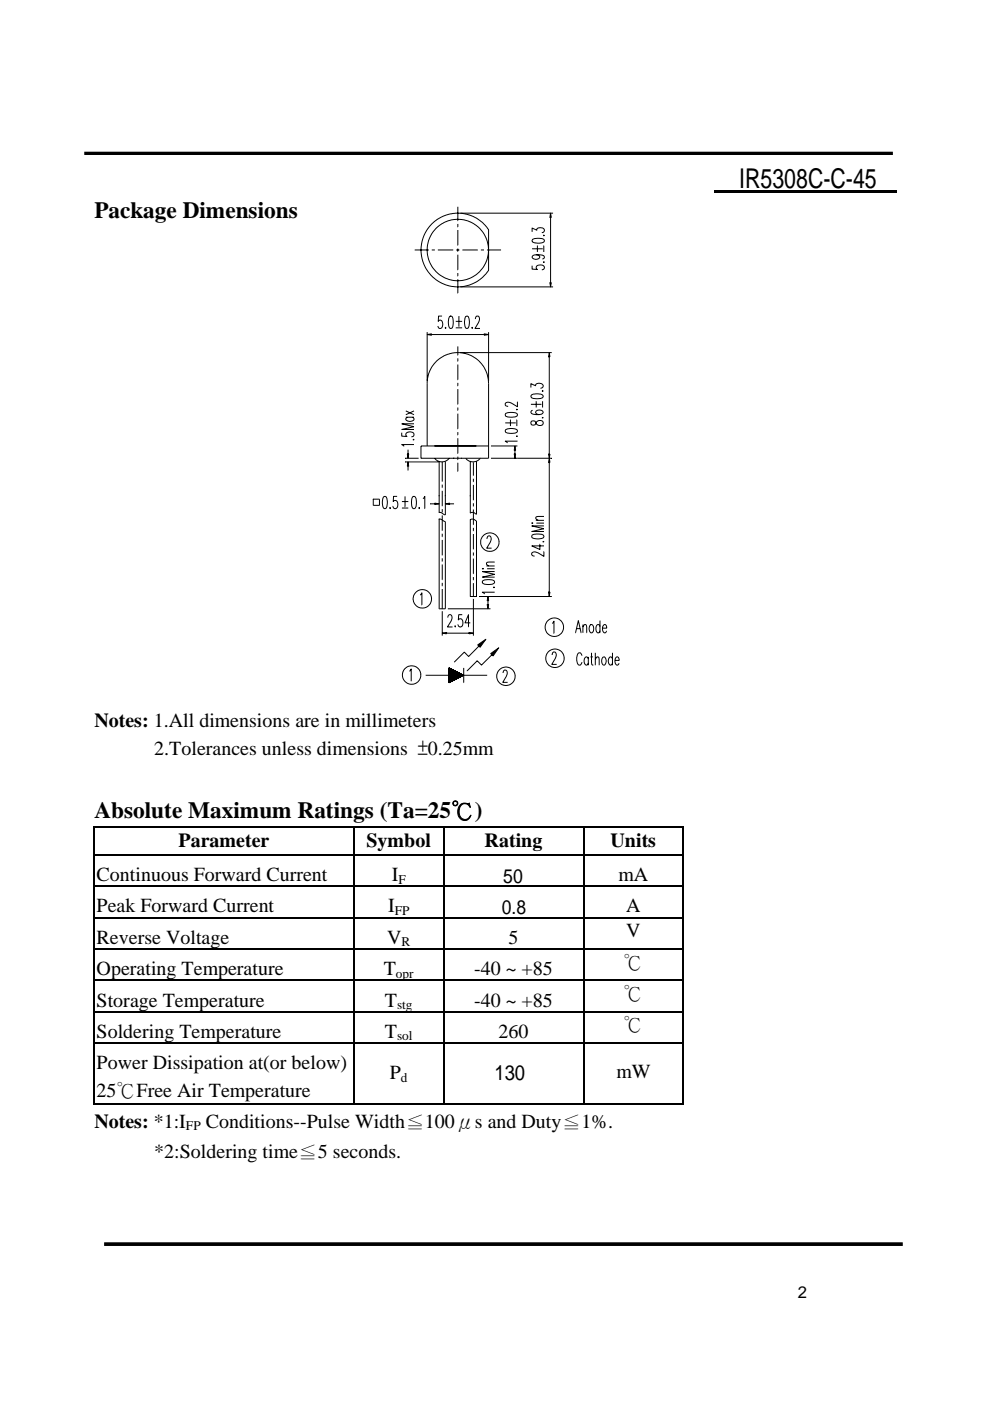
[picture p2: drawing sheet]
<svg xmlns="http://www.w3.org/2000/svg" width="210mm" height="297mm" viewBox="0 0 210 297" stroke-linecap="round" stroke-linejoin="round" font-family="sans-serif">
<path d="M22.1 263.8h169.3" fill="none" stroke="#000" stroke-width=".78" stroke-linecap="butt"/>
<g fill="#000">
<path d="M151.3 40.2h38.7v.6h-38.7zM19.9 175.2h.2v.3h-.2zM74.9 175.2h.3v.3h-.3zM94 175.2h.2v.3h-.2zM123.6 175.2h.2v.3h-.2zM144.8 175.2h.2v.3h-.2zM19.9 181.1h.2v.3h-.2zM19.9 187.8h.2v.3h-.2zM19.9 194.4h.2v.3h-.2zM74.9 181.1h.3v.3h-.3zM74.9 187.8h.3v.3h-.3zM74.9 194.4h.3v.3h-.3z"/>
<path d="M94 181.1h.2v.3h-.2zM94 187.8h.2v.3h-.2zM94 194.4h.2v.3h-.2zM123.6 181.1h.2v.3h-.2zM123.6 187.8h.2v.3h-.2zM123.6 194.4h.2v.3h-.2zM144.8 181.1h.2v.3h-.2zM144.8 187.8h.2v.3h-.2zM144.8 194.4h.2v.3h-.2zM19.9 201.1h.2v.3h-.2zM19.9 207.7h.2v.3h-.2zM19.9 214.4h.2v.3h-.2z"/>
<path d="M74.9 201.1h.3v.3h-.3zM74.9 207.7h.3v.3h-.3zM74.9 214.4h.3v.3h-.3zM94 201.1h.2v.3h-.2zM94 207.7h.2v.3h-.2zM94 214.4h.2v.3h-.2zM123.6 201.1h.2v.3h-.2zM123.6 207.7h.2v.3h-.2zM123.6 214.4h.2v.3h-.2zM144.8 201.1h.2v.3h-.2zM144.8 207.7h.2v.3h-.2zM144.8 214.4h.2v.3h-.2z"/>
<path d="M19.9 221h.2v.3h-.2zM74.9 221h.3v.3h-.3zM94 221h.2v.3h-.2zM123.6 221h.2v.3h-.2zM144.8 221h.2v.3h-.2zM144.8 234h.2v.3h-.2z"/>
</g>
<g fill="none" stroke="#000" stroke-width=".25">
<path d="M19.9 175.4h55M20 175.5v5.6M75 175.5v5.6M75.2 175.4h18.8M94.1 175.5v5.6M94.2 175.4h29.4M123.7 175.5v5.6M123.8 175.4h21M144.9 175.5v5.6M20 181.4v6.4M20 188.1v6.3M20 194.7v6.4"/>
<path d="M20.1 181.3h54.8M20.1 187.9h54.8M20.1 194.6h54.8M75 181.4v6.4M75 188.1v6.3M75 194.7v6.4M75.2 181.3h18.8M75.2 187.9h18.8M75.2 194.6h18.8M94.1 181.4v6.4M94.1 188.1v6.3M94.1 194.7v6.4"/>
<path d="M94.2 181.3h29.4M94.2 187.9h29.4M94.2 194.6h29.4M123.7 181.4v6.4M123.7 188.1v6.3M123.7 194.7v6.4M123.8 181.3h21M123.8 187.9h21M123.8 194.6h21M144.9 181.4v6.4M144.9 188.1v6.3M144.9 194.7v6.4"/>
<path d="M20 201.4v6.3M20 208v6.4M20 214.7v6.3M20.1 201.2h54.8M20.1 207.9h54.8M20.1 214.5h54.8M75 201.4v6.3M75 208v6.4M75 214.7v6.3M75.2 201.2h18.8M75.2 207.9h18.8M75.2 214.5h18.8"/>
<path d="M94.1 201.4v6.3M94.1 208v6.4M94.1 214.7v6.3M94.2 201.2h29.4M94.2 207.9h29.4M94.2 214.5h29.4M123.7 201.4v6.3M123.7 208v6.4M123.7 214.7v6.3M123.8 201.2h21M123.8 207.9h21M123.8 214.5h21"/>
<path d="M144.9 201.4v6.3M144.9 208v6.4M144.9 214.7v6.3M19.9 234.1h55M20 221.3v13M20.1 221.1h54.8M75 221.3v13M75.2 221.1h18.8M75.2 234.1h18.8M94.1 221.3v13M94.2 221.1h29.4M94.2 234.1h29.4"/>
<path d="M123.7 221.3v13M123.8 221.1h21M123.8 234.1h21M144.9 221.3v13"/>
</g>
<path d="M17.9 32.5h171.4" fill="none" stroke="#000" stroke-width=".7" stroke-linecap="butt"/>
<path d="M77.1 39.8h54.5v109.3h-54.5z" fill="#fff"/>
<g fill="none" stroke="#000" stroke-width=".21">
<path d="M87.9 53h3M91.5 53h.7M91.6 47.5a7.8 7.8 0 0 1 12 1.2v8.6a7.8 7.8 0 0 1-11.5 1.7 7.8 7.8 0 0 1-.5-11.5zM92.8 53h3.3M96.7 53h.7M97.1 43.8v3M97.1 47.5v.6M97.1 48.8v3.2M97.1 52.7v.6M97.1 54v3.2M97.1 57.9v.6M97.1 59.2v3"/>
<path d="M97.6 45.2h19.7M98 53h3.3M102 53h.6M103.3 53h2.9M112.8 56.3v.8h1.1l-.2-.5a1.06 1.06 0 0 1 1.7 0 .49 .49 0 0 1-.5 .6h.1M112.8 51.1a2.1 2.1 0 0 0 2.6 0v-.1a1.37 1.37 0 0 0-1.5-.5l-1 .2-.1 .4M112.8 49.2v-.9l1 .5 .1-.4 .5-.1a.74 .74 0 0 1 1 .7l-.4 .3M112.8 52.7h2.3M113.7 54l.6 .2 .1 .3a.89 .89 0 0 1-.8 .5 .89 .89 0 0 1-.8-.5 1.18 1.18 0 0 1 1.5-.5l1 .2 .1 .4-.3 .3M114 52.1l-.1 1.3M115.2 55.6h.2zM115.2 49.9h.2z"/>
<path d="M115.3 52.1v1.3M116.6 59.9h.3l-.2 .9zM116.7 45.2l.2 .9h-.3zM116.8 46.1l-.1 13.8M90.6 70.9l.9-.1v.3zM90.6 70.4v10.4M91.5 70.9h11.2M93.7 67h-.7l-.1 1.1 .5-.2a1.08 1.08 0 0 1 0 1.7 .49 .49 0 0 1-.6-.5M94.5 69.4v.2v-.2M95.3 67.1l.4-.1a1.43 1.43 0 0 1 .4 1.5l-.2 1-.4 .1a1.86 1.86 0 0 1-.4-2.1zM96.6 68.1h1.4M96.6 69.5h1.4"/>
<path d="M97.1 73.4v1.9M97.1 76v.6M97.1 77.3v3.2M97.3 67v2.3M97.6 74.8h19.4M97.6 60.8h19.7M98.7 67.1l.4-.1a1.86 1.86 0 0 1 .3 2.1l-.1 .4-.4 .1a1.86 1.86 0 0 1-.3-2.1zM100.1 69.4v.2zM100.8 67.6l.3-.6 .4 .1 .2 .4a3.2 3.2 0 0 1-1 2.1h1.1M102.7 70.8l.9 .1-.9 .2zM103.6 70.4v10.4M116.5 75.7v20.5"/>
<path d="M116.5 74.8l.1 .9h-.3zM85.2 91.7v.8h1.1a.45 .45 0 0 1-.1-.7l.6-.2a.77 .77 0 0 1 1 .6l-.1 .3-.4 .1M86 97.9h7.2M86 97.2h2.8M86 88.5h1.8M86 87.1l1.8 .8M86.4 96.2h.3l-.2 1zM86.4 88.5l-.4 .3v.2l.8 .3h.6l.4-.3v-.2l-.4-.3M86.5 97.9l.2 .9h-.3zM86.5 95.3v.9M86.5 98.8v1M87.5 93.2h.3z"/>
<path d="M87.8 94.3h-2.6l.5 .3M87.8 89.9h-2.6l2.6 .6-2.6 .6h2.6M87.8 87.1l-1.8 .8M90.6 94.6v-13.3a6.5 6.5 0 0 1 9.6-5.7 6.8 6.8 0 0 1 2.4 2.3l.7 1.5 .3 1.9v15.9h-14.3v-2.6h14.3M92.2 97.2a1.97 1.97 0 0 0 3.1 0M93.1 97.9v7.3M93.8 97.9v4.2M94.4 97.8v11.4l-.8-.5-.5-.1v-3.6M96.2 97.2h.1M97.1 81.2v.6M97.1 82.5v3.2M97.1 86.4v.6"/>
<path d="M97.1 87.7v3.3M97.1 91.6v.6M97.1 92.9v3.3M97.1 96.8v.7M97.1 98.1v1.9M97.9 97.2h.1M98.7 97.2a1.97 1.97 0 0 0 3.2 0M99.7 97.9v7.3M100.4 98v2.8M101 97.7v11.4l-.6-.5-.7 .2v-3.8M104.1 97.2h12.9M104.1 94.6h5.6"/>
<path d="M107.1 89.7h2.2M107.2 91.1l1-.3a1.48 1.48 0 0 1 1.5 .5v.2a1.42 1.42 0 0 1-1.5 .4l-1-.2zM107.2 87.7l1-.3a1.42 1.42 0 0 1 1.5 .5v.1a1.42 1.42 0 0 1-1.5 .5l-1-.3zM108.2 89v1.3M109 96.2h.3l-.1 1zM109.2 94.6l.1 .9h-.3zM109.2 95.5v.7M109.5 92.5h.2zM109.5 86.8h.2zM109.6 89v1.3M109.7 93.5h-2.6l.5 .4M109.7 85.2v1a3.1 3.1 0 0 0-2.1-.9l-.5 .3v.3l.6 .2"/>
<path d="M112.6 82.2v-.9l1 .5a.84 .84 0 0 1 .8-.6 .84 .84 0 0 1 .8 .7l-.5 .4M112.6 85.7h2.2M112.7 89.3a.55 .55 0 0 0 .3 .8 .55 .55 0 0 0 .7-.5 .76 .76 0 0 1 .8-.5 .76 .76 0 0 1 .7 .7 .97 .97 0 0 1-1.1 .4 .97 .97 0 0 1-.7-.9zM112.7 83.7l1-.2a1.18 1.18 0 0 1 1.5 .6 1.41 1.41 0 0 1-1.5 .4l-1-.2-.1-.2zM112.9 87l-.2 .1-.1 .3a1.6 1.6 0 0 0 1.7 .5l.5-.1 .4-.4a.89 .89 0 0 0-.8-.5 .89 .89 0 0 0-.8 .5l.3 .4 .4 .1M113.7 85.1v1.3M114.9 88.6h.3zM114.9 82.9h.3zM115 85.1v1.3M116.3 96.2h.3l-.1 1zM116.5 98.1v28.3M116.5 97.2l.1 .9h-.3z"/>
<path d="M79.1 105.8h1.4v1.3h-1.4zM81.3 105.4l.4-.2a1.73 1.73 0 0 1 .3 2.1l-.1 .4-.4 .1a1.79 1.79 0 0 1-.3-2.1zM82.7 107.6v.2zM84.2 105.2h-.8v1.1a.49 .49 0 0 1 .7-.1l.2 .6a.76 .76 0 0 1-.6 1l-.3-.1-.1-.4M85.2 106.3h1.4M85.2 107.7h1.4M85.9 105.2v2.3M87.7 105.2a1.37 1.37 0 0 0-.5 1.5l.3 1 .3 .1a2.1 2.1 0 0 0 0-2.6h-.1M88.9 107.6v.2zM89.7 105.7l.4-.5v2.6M91.3 106.8h.9M92.2 106.7l.9 .1-.9 .2z"/>
<path d="M93.1 110l1.3 .6v18.5h-1.3zM93.8 102.7v.7M93.8 104.1v3.2M93.8 107.9v.7M93.8 109.3v3.2M93.8 113.2v.6M93.8 114.5v3.2M93.8 118.4v.6M93.8 119.7v3.2M94.4 106.8l.9-.1v.3zM95.3 106.8h1M99.7 110.2v16.3"/>
<path d="M99.7 110.2l.7-.1 .6 .4v16h-1.3M100.4 101.5v.7M100.4 102.8v3.2M100.4 106.7v.7M100.4 108v3.3M100.4 111.9v.7M100.4 113.2v3.3M100.4 117.1v.7M100.4 118.4v3.3M103.1 120h1.8M103.3 114.3v-.2a.49 .49 0 0 1 .5-.5l.3 .5a3.1 3.1 0 0 1-.9 2.1h1M104.9 119.2h-1.6l-.2 .4 .5 .4"/>
<path d="M105.8 114.9a1.96 1.96 0 0 0-1.8-1.9 1.96 1.96 0 0 0-2.1 1.7v.5a1.97 1.97 0 0 0 2.1 1.7 1.97 1.97 0 0 0 1.8-2M112.7 110.9h.3zM112.8 113.4l1-.2a1.37 1.37 0 0 1 1.5 .5v.1a2.37 2.37 0 0 1-2.5 .2zM113.6 110.3h1.7M113.7 110.9h1.6M114.5 115.4v1.1l-1.8-.8h2.6M115.1 114.9h.2zM115.3 116.9v1.1a3.5 3.5 0 0 0-2.1-1l-.4 .2-.1 .4 .3 .2 .3 .1M115.3 111.5h-2.6l2.6 .6-2.6 .6h2.6M115.3 109.5l-1.6 .1-.1 .3 .5 .4M89.1 126.2l.4-.5v2.6M91.5 127a1.96 1.96 0 0 0-2.9-1.8 1.96 1.96 0 0 0-.2 3.4 1.96 1.96 0 0 0 3.1-1.3v-.3"/>
<path d="M93.8 123.6v.6M93.8 124.9v4.2M93.8 134.2l.9-.1v.3zM93.8 129.6v5.1M94.7 134.2h4.8M95 130.9v-.1a.49 .49 0 0 1 .5-.5l.3 .5a3.1 3.1 0 0 1-.9 2.1h1M95 129.1h9M96.5 132.7v.2zM98 130.3h-.7l-.1 1.1a.47 .47 0 0 1 .7-.1l.2 .6a.76 .76 0 0 1-.6 1l-.2-.1-.2-.4M99.5 134.1l.9 .1-.9 .2zM99.7 132.1h-1.1l.7-1.8 .1 2.6M100.4 127v7.7"/>
<path d="M100.4 122.3v.7M100.4 123.6v2.9M101.3 136.7l1.7-1.2-1.2 1.7zM101.5 137l-2.1 2.2-1-.9-2.1 2.1M101.6 126.5h15.4M102.3 123.5a2.1 2.1 0 0 0 2.6 0v-.2a1.37 1.37 0 0 0-1.5-.4l-1 .2-.1 .4M102.3 121.2l2.6 .6-2.6 .6M102.3 120.6h.2zM102.3 122.4h2.6M102.3 121.2h2.6M103.3 120.6h1.6M103.3 128.2h.3l-.1 .9z"/>
<path d="M103.5 126.5l.1 .9h-.3zM103.5 127.4v.8M104 138.6l1.7-1.2-1.2 1.7zM104.3 138.8l-2.2 2.2-.9-.9-2.1 2.1M104.6 124.5h.3h-.3M104.9 125.6h-2.6l.5 .3M116.3 125.5h.3l-.1 .9zM117.1 132.2l.4-.5v2.6M117.1 138.9l.2-.7h.4l.2 .5a3.2 3.2 0 0 1-.9 2.2h1M122 134.2l.6-2.6 .6 2.6M122.2 133.3h.8M123.4 139a.53 .53 0 0 0-.3-.5 .53 .53 0 0 0-.5 0 2.14 2.14 0 0 0 .1 2.5 .61 .61 0 0 0 .7-.6"/>
<path d="M123.6 132.9l.4-.5 .3 .1 .1 1.7M123.6 132.4v1.8M124.7 139.3l.1 1.7M124.7 139.7l-.3-.4a.93 .93 0 0 0-.6 .8 .93 .93 0 0 0 .6 .9l.4-.4M125.1 132.5l.4-.1a1.19 1.19 0 0 1 0 1.8l-.4-.2-.2-.6zM125.2 139.3h.5M125.4 138.4v2.1l.1 .4 .3 .1M126.2 138.4v2.6M126.2 139.8l.4-.5 .4 .1 .1 1.6M127.2 131.6v2.6M127.2 132.8l-.3-.4h-.2l-.3 .4-.1 .6 .4 .8h.2l.3-.4M127.7 133.2h.9v-.3a.47 .47 0 0 0-.5-.5 1.03 1.03 0 0 0 .2 1.8l.4-.4"/>
<path d="M127.8 139.4l.4-.1 .2 .4 .1 .6-.3 .7h-.3l-.3-.4v-.6zM129.9 138.4v2.6M129.9 139.7l-.3-.4a.93 .93 0 0 0-.6 .8 .93 .93 0 0 0 .6 .9l.3-.4M86.8 142.3l.4-.5v2.6M89.2 143.1a1.95 1.95 0 0 0-2.8-1.7 1.95 1.95 0 0 0-.3 3.3 1.95 1.95 0 0 0 3.1-1.1v-.5M95.2 143.7l1.4-1.4-1.4 1.5M95.2 142.7l.7-.7 1.6 1.6M95.2 142.6l.7-.7-.7 .7M95.2 142.4l.6-.5zM95.2 142.2l.4-.4-.4 .4M95.2 141.6v3.1l3.1-1.5M95.2 141.6l3.1 1.6"/>
<path d="M95.2 144.3l.2 .3 1.9-1.9-1.9 2M95.2 142.7l1.3 1.4 1.2-1.2-1.2 1.2M95.2 142.4l1.5 1.6 1.1-1.1M95.2 141.9l1.9 1.9 .8-.8M95.2 141.6l2.1 2.1M95.2 141.8l2 1.9-2-1.8M95.2 141.9l1.8 1.9-1.8-1.8M95.2 142l1.8 1.8 .9-.8M95.2 142.1l1.8 1.7M95.2 142.2l1.7 1.7-1.7-1.7M95.2 142.3l1.7 1.6M95.2 142.3l1.6 1.6"/>
<path d="M95.2 142.4l1.6 1.6M95.2 142.5l1.5 1.5-1.5-1.5M95.2 142.6l1.4 1.4M95.2 142.7l1.4 1.3M95.2 142.8l1.3 1.3M95.2 142.9l1.3 1.2M95.2 142.9l1.2 1.2-1.2-1.1M95.2 143l1.2 1.2 1.3-1.3 .4 .4M95.2 143l1.1 1.2M95.2 143.2l1 1.1M95.2 143.3l1 1M95.2 143.3l.9 1"/>
<path d="M95.2 143.4l.9 .9M95.2 143.6l.8 .8M95.2 143.6l.7 .8M95.2 143.7l.7 .7M95.2 143.8l.6 .6M95.2 144l.5 .5M95.2 144.1l.5 .4M95.2 144.2l.4 .3M95.2 144.2l.4 .4M95.2 144.3l.3 .3M95.2 144.4l.2 .2M95.2 144.5l.2 .2"/>
<path d="M95.2 144.6l.1 .1M95.2 144.7h.1M95.2 141.6h.1M95.3 141.6l-.1 .1M95.3 141.7l-.1 .1zM95.3 144.7l-.1-.2 .1 .2M95.4 141.7l1.9 2-2-2.1-.1 .1M95.4 141.7l-.2 .2M95.5 141.7l-.3 .3M95.5 141.7l1.9 1.9 .6-.6-.7 .7M95.5 141.8l-.3 .2M95.5 141.8l-.3 .3z"/>
<path d="M95.6 141.8l1.8 1.8M95.7 141.8l-.5 .5M95.7 141.8l1.7 1.8M95.7 141.9l-.5 .4M95.7 141.9l-.5 .5M95.7 141.9l1.8 1.7M95.8 144.4l-.6-.5 .5 .6M95.8 141.9l-.6 .7zM95.8 141.9l1.7 1.7M96 142l-.8 .7M96 142l-.8 .8zM96 142l-.8 .8"/>
<path d="M96 142l1.6 1.6 .5-.6-.6 .6M96 144.3l-.8-.8 .9 .8M96.1 142l-.9 .9M96.1 142.1l-.9 .9M96.1 142l1.5 1.6M96.2 142.1l-1 .9M96.2 142.1l-1 1M96.2 142.1l1.4 1.4-1.3-1.3-1.1 1.1M96.2 142.1l-1 1.1M96.3 142.1l-1.1 1.1M96.4 142.2l-1.2 1.1M96.4 142.2l-1.2 1.2"/>
<path d="M96.4 142.2l1.3 1.3-1.2-1.3-1.3 1.3M96.5 142.2l-1.3 1.3M96.5 142.3l-1.3 1.3M96.7 142.4l-1.5 1.4M96.7 142.4l-1.5 1.5 1.6-1.5M96.8 142.4l1 1M96.8 142.4l-1.6 1.6M96.9 142.4l.9 1 .3-.3-.4 .4-1.1-1.2-1.4 1.4M96.9 142.4l-1.7 1.7M96.9 142.5l-1.7 1.6M96.9 142.5l-1.7 1.7M97 142.5l-1.8 1.8 1.7-1.8 1 .9"/>
<path d="M97 142.5l-1.8 1.9 1.8-1.9M97 142.5l.9 .9M97.1 142.5l-1.9 1.9M97.1 142.6l-1.9 1.8M97.1 142.6l.8 .8M97.1 142.6l-1.9 1.9M97.2 142.6l-2 1.9M97.2 142.6l-2 2.1 2.1-2.1M97.2 143.7l-2-2 2.1 2M97.3 142.6l-2.1 2.1M97.3 142.7l.7 .6M97.3 142.7l-2 2"/>
<path d="M97.5 142.7l-1.9 1.8-.4-.4M97.5 142.7l-1.8 1.8-.5-.5M97.5 142.8l-1.7 1.6M97.5 142.7l.5 .6M97.5 142.8l-1.6 1.6M97.6 142.8l-1.6 1.5M97.6 142.8l.5 .5M97.6 142.8l-1.5 1.5M97.6 142.8l-1.4 1.5M97.6 142.8l-1.3 1.4-1.1-1h-4.9M97.8 143.4l-1.2-1.1-1.4 1.5M97.9 142.9l-1.1 1"/>
<path d="M98 143.4l-.8-.8-2 2M98 143l.2 .2M98 143l-.8 .7M98.1 143.3l-.3-.4-1.2 1.1M98.2 143.3l-.3-.4-1 1M98.2 143.1l-.3 .3M98.2 143.1l-.2 .2-.6-.6-1.9 1.9M98.2 143.1v.1M98.3 143.2l-.2-.1-.5 .4M98.3 143.1l-.2 .2M98.3 141.6v3.1M98.3 143.2h5"/>
<path d="M106.7 142.7v-.1a.49 .49 0 0 1 .6-.5l.2 .2v.5l-.9 1.9h1M130.4 140h.9v-.2a.48 .48 0 0 0-.6-.5l-.2 .4v.9l.2 .4h.3l.3-.4"/>
<circle cx="97.1" cy="53" r="6.5"/>
<circle cx="117.5" cy="133" r="1.95"/>
<circle cx="117.7" cy="139.6" r="1.95"/>
<circle cx="107.3" cy="143.4" r="1.96"/>
</g>
<g fill="#000">
<path d="M116.6 59.9h.3l-.2 .9zM116.7 45.2l.2 .9h-.3zM90.6 70.9l.9-.1v.3zM102.7 70.8l.9 .1-.9 .2zM116.5 74.8l.1 .9h-.3zM86.5 97.9l.2 .9h-.3zM86.4 96.2h.3l-.2 1zM109.2 94.6l.1 .9h-.3zM109 96.2h.3l-.1 1zM116.5 97.2l.1 .9h-.3zM116.3 96.2h.3l-.1 1zM92.2 106.7l.9 .1-.9 .2z"/>
<path d="M94.4 106.8l.9-.1v.3zM93.8 134.2l.9-.1v.3zM99.5 134.1l.9 .1-.9 .2zM101.3 136.7l1.7-1.2-1.2 1.7zM103.5 126.5l.1 .9h-.3zM103.3 128.2h.3l-.1 .9zM104 138.6l1.7-1.2-1.2 1.7zM116.3 125.5h.3l-.1 .9z"/>
</g>
<text font-size="5.8" x="156.7" y="39.8">IR5308C-C-45</text>
<g font-size="4.9">
<text x="20" y="46.1">Package Dimensions</text>
<text x="20" y="173.5">Absolute Maximum Ratings (Ta=25℃)</text>
</g>
<text font-size="4.4" x="104.8" y="229.1">130</text>
<g font-size="4.2">
<text x="20" y="154.2">Notes: 1.All dimensions are in millimeters</text>
<text x="32.7" y="160">2.Tolerances unless dimensions ±0.25mm</text>
<text x="37.8" y="179.6">Parameter</text>
<text x="77.7" y="179.6">Symbol</text>
<text x="102.8" y="179.6">Rating</text>
<text x="129.5" y="179.6">Units</text>
<text x="20.5" y="186.8">Continuous Forward Current</text>
<text x="83.1" y="186.8">I</text>
<text x="106.7" y="187.2">50</text>
<text x="131.1" y="186.8">mA</text>
<text x="20.5" y="193.5">Peak Forward Current</text>
<text x="82.3" y="193.5">I</text>
<text x="106.4" y="193.8">0.8</text>
<text x="132.8" y="193.5">A</text>
<text x="20.5" y="200.1">Reverse Voltage</text>
<text x="82.1" y="200.1">V</text>
<text x="107.8" y="200.1">5</text>
<text x="132.8" y="198.7">V</text>
<text x="20.5" y="206.8">Operating Temperature</text>
<text x="81.4" y="206.8">T</text>
<text x="100.5" y="206.8">-40 ~ +85</text>
<text x="132.2" y="205.4">℃</text>
<text x="20.5" y="213.4">Storage Temperature</text>
<text x="81.6" y="213.4">T</text>
<text x="100.5" y="213.4">-40 ~ +85</text>
<text x="132.2" y="212">℃</text>
<text x="20.5" y="220">Soldering Temperature</text>
<text x="81.6" y="220">T</text>
<text x="105.7" y="220">260</text>
<text x="132.2" y="218.7">℃</text>
<text x="20.5" y="226.7">Power Dissipation at(or below)</text>
<text x="20.5" y="232.5">25℃Free Air Temperature</text>
<text x="82.7" y="228.8">P</text>
<text x="130.7" y="228.5">mW</text>
<text x="20" y="239.1">Notes: *1:I</text>
<text x="43.6" y="239.1">Conditions--Pulse Width≦100μs and Duty≦1%.</text>
<text x="32.7" y="245.5">*2:Soldering time≦5 seconds.</text>
</g>
<text font-size="3.5" x="169.1" y="275.2">2</text>
<g font-size="2.8">
<text x="84.5" y="187.3">F</text>
<text x="83.7" y="194">FP</text>
<text x="85.1" y="200.6">R</text>
<text x="83.9" y="207.3">opr</text>
<text x="84.2" y="213.9">stg</text>
<text x="84.2" y="220.6">sol</text>
<text x="85" y="229.3">d</text>
<text x="39.4" y="239.7">FP</text>
</g>
</svg>
